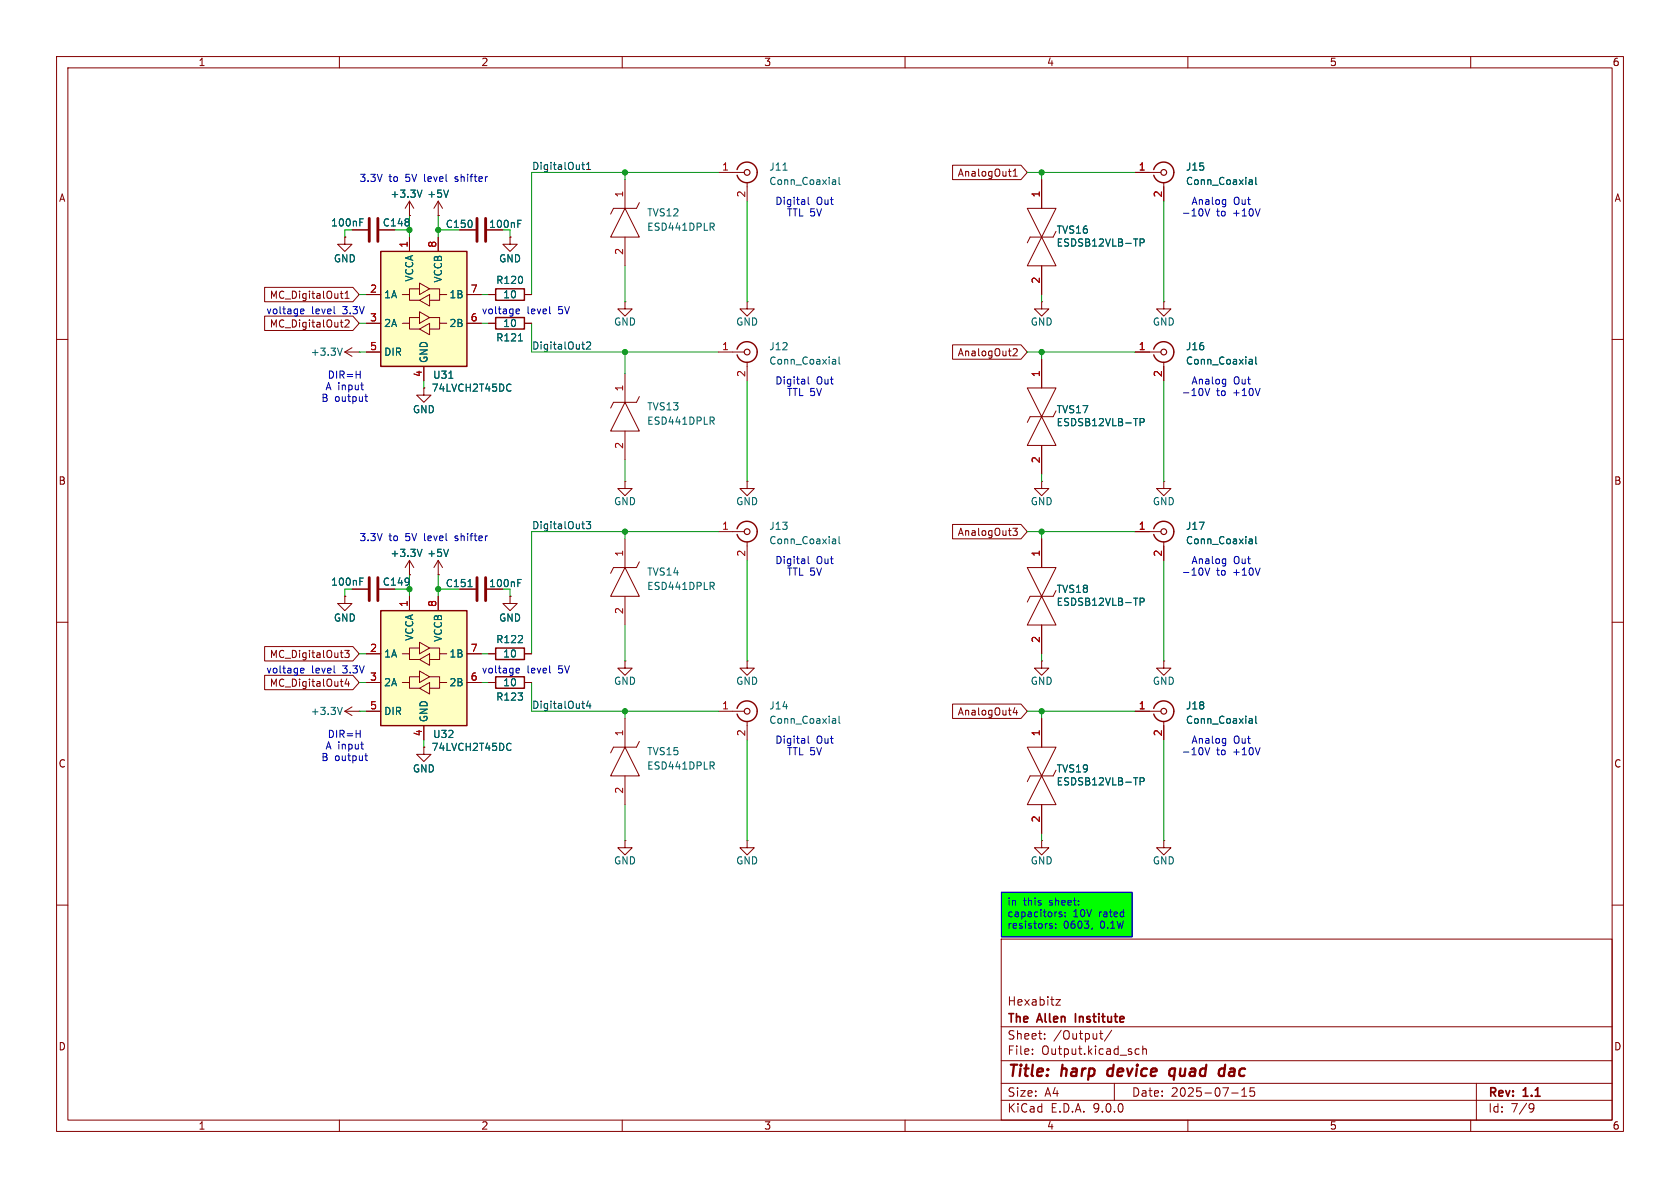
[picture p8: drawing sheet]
<svg xmlns="http://www.w3.org/2000/svg" width="297mm" height="210mm" viewBox="0 0 297 210" stroke-linecap="round" stroke-linejoin="round" font-family="sans-serif">
<g fill="none" stroke="#840000" stroke-width=".18">
<path d="M10 10h277v190h-277zM12 12h273v186h-273zM60 10v2M110 10v2M160 10v2M210 10v2M260 10v2M10 60h2M285 60h2M10 110h2M285 110h2M10 160h2"/>
<path d="M177 166h108v32h-108zM186.7 176.7h.8l-.8 1h.8M285 160h2M60 198v2M110 198v2M160 198v2M177 194.5h108M177 191.5h108M177 187.5h108M177 181.5h108M182.5 186.3v.1M182.5 185.5v.1"/>
<path d="M184.7 183.6v.1M184.7 182.8v.1M194.4 182.7h.6M194.6 182.2v1.3l.4 .2M196.5 182.1l-1.3 2M197 191.5v3M200.8 186.3h.6M200.8 185.5h.6M202 185.5l.2-.1 .4 .1 .1 .9M202 184.9v1.5M210 198v2M217.7 193.2h1.2"/>
<path d="M219.5 193.8h.9M219.5 192.7l.5-.4v1.5M221.7 192.3h-.7v.7l.2-.1h.5l.1 .3-.1 .5-.2 .1-.5-.1M260 198v2M261 191.5v6.5M270.6 195.1l.5 .1a.99 .99 0 0 1-.4 1.4h-.2M271.2 195.7l-.3 .3h-.3"/>
</g>
<path d="M195.9 189.1l-.2 .7 .4 .4M207.7 189a.66 .66 0 0 0-.9 .3l-.1 .5 .1 .3 .2 .1 .6-.1M207.8 188.9l-.3 2M215.9 188.9l.6 .1M216.4 190.1l-.2 .1M216.6 188.2l-.3 2" fill="none" stroke="#840000" stroke-width=".4"/>
<path d="M190.1 179.2v1.5" fill="none" stroke="#840000" stroke-width=".3"/>
<path d="M177 157.7h23.2v7.9h-23.2z" fill="#0f0"/>
<g fill="none" stroke="#840000" stroke-width=".18">
<path d="M72.4 38.1h.1M72.4 35.6l-.8 1.2M72.4 35.6l.8 1.2M72.4 35.6v2.5M110.5 36.8l2.5 5.1h-5.1zM110.5 31.8v5M113 35.8l-.5 1h-4l-.6 1M181.6 36.8h5.1l-2.6 5.1zM184.1 31.8v5M86.4 52.1h1.2M92.7 52.1h1.3M110.5 53.3v1.3h1.3l-1.3 1.3-1.3-1.3h1.3"/>
<path d="M110.5 53.3h.1M110.5 41.9v5.1M184.1 41.9l2.6 5.1h-5.1zM184.1 47v5.1M186.2 41.9h-4.1l-.5 1M110.5 71.1l2.5 5.1h-5.1zM110.5 66v5.1M110.5 76.2v5.1M113 70.1l-.5 1h-4l-.6 1M77.5 99.1l-.8 1.2M77.5 99.1l.7 1.2M77.5 99.1v2.5"/>
<path d="M110.5 85.1v1.3h1.3l-1.3 1.2-1.3-1.2h1.3M110.5 85.1h.1M127 94h4.6M132.1 85.1v1.3h1.2l-1.2 1.2-1.3-1.2h1.3M132.1 85.1h.1M132.1 95.8v3.3M184.1 95.3v5M77.5 101.6h.1M81.3 104.1h2.8M86.4 115.6h1.2M90.2 105.4v1.3h1.2l-1.2 1.3-1.3-1.3h1.3M90.2 105.4h.1"/>
<path d="M92.7 115.6h1.3M181.6 100.3h5.1l-2.6 5.1zM184.1 105.4l2.6 5.1h-5.1zM184.1 110.5v5.1M186.2 105.4h-4.1l-.5 1M205.7 116.8v1.3h1.3l-1.3 1.3-1.2-1.3h1.2M205.7 116.8h.1M61 125.7l1.2 .8M61 125.7h2.5M62.2 125l-1.2 .7M63.5 125.7h.1M86.4 120.7h1.2"/>
<path d="M92.7 120.7h1.3"/>
</g>
<g fill="none" stroke="#006464" stroke-width=".18">
<path d="M74.6 33.6l-.4 1.3M126.1 39.5l.2 .2-.2 .3M125.8 40.1l.5 .6M201.6 42.9l.6-.1 .1-.1-.1-.3-.6-.2v1.3M125.8 74.4l.5 .6M126.1 73.8l.2 .2-.2 .3M79.3 97.1l-.4 1.3M147.3 95.3h.4v.8M147.7 96.1h-.4M147.7 95.6h-.4M148.3 94.9v1l.2 .2M82.7 103.7h.8"/>
<path d="M91.6 103h.4M91.6 102.4h.6M201.6 106.4l.6-.1 .1-.1-.1-.3-.6-.2v1.3M60.5 125l-.4 1.3"/>
</g>
<path d="M87.6 51.1h5.1v2h-5.1zM130.3 93.5a1.81 1.81 0 0 1 2.8-1 1.81 1.81 0 0 1 0 2.9 1.81 1.81 0 0 1-2.8-.9M87.6 114.6h5.1v2h-5.1zM87.6 119.6h5.1v2.1h-5.1z" fill="none" stroke="#840000" stroke-width=".25"/>
<circle cx="132.1" cy="94" r=".51" fill="none" stroke="#840000" stroke-width=".2"/>
<path d="M84.3 102.1v4.1M85.9 102.1v4.1" fill="none" stroke="#840000" stroke-width=".51"/>
<path d="M67.3 44.5h15.2v20.3h-15.2z" fill="#ffffc2"/>
<path d="M204 30a1.82 1.82 0 0 1 2-1.3 1.82 1.82 0 0 1 1.5 1.8M207.5 30.5a1.81 1.81 0 0 1-1.5 1.8 1.81 1.81 0 0 1-2-1.3M67.3 44.5h15.2v20.3h-15.2zM130.3 61.7a1.81 1.81 0 0 1 2.8-1 1.81 1.81 0 0 1 0 3 1.81 1.81 0 0 1-2.8-1" fill="none" stroke="#840000" stroke-width=".25"/>
<g fill="none" stroke="#840000" stroke-width=".18">
<path d="M77.5 38.1h.1M77.5 35.6v2.5M77.5 35.6l-.8 1.2M77.5 35.6l.7 1.2M200.7 30.5h4.5M205.7 32.3v3.3M64.8 52.1h2.5M64.8 57.2h2.5M71.1 52.1h1.3v1h1.8M71.1 57.2h1.3v1h1.8M72.4 41.9v2.6M74.2 51.1h-1.8v1"/>
<path d="M74.2 56.1h-1.8v1.1M74.2 50l1.7 1.1-1.7 1zM74.2 55.1l1.7 1-1.7 1.1zM74.2 53.1l1.7-1v2zM74.2 58.2l1.7-1v2zM75.9 51.1h1.8v1h1.3M75.9 56.1h1.8v1.1h1.3M77.5 41.9v2.6M77.7 52.1v1h-1.8M77.7 57.2v1h-1.8M82.5 52.1h2.6M82.5 57.2h2.6"/>
<path d="M184.1 53.3v1.3h1.3l-1.3 1.3-1.2-1.3h1.2M184.1 53.3h.1M205.7 53.3v1.3h1.3l-1.3 1.3-1.2-1.3h1.2M205.7 53.3h.1M64.8 62.2h2.5M74.9 64.8v2.5M127 62.2h4.6M132.1 64v3.3M72.4 99.1v2.5M72.4 99.1l-.8 1.2M72.4 99.1l.8 1.2M62.2 104.1h2.8"/>
<path d="M72.4 101.6h.1"/>
</g>
<g fill="none" stroke="#006464" stroke-width=".18">
<path d="M79.3 33.6l-.4 1.3M221 31.8h.2l.2 .2v.6M221.4 32.6h-.4M221.4 32.1h-.4M222 31.4v1l.2 .2M79.3 66.9h.8M90 67.9l.3 .1M90.3 69l-.3 .2M147.3 63.5l.4 .1v.8M147.7 64.3l-.4 .1M147.7 63.8l-.4 .1M148.3 63.1v1.1l.2 .2"/>
<path d="M74.6 97.1l-.4 1.3M63.6 102.8h.4M63.6 102.2h.6"/>
</g>
<g fill="none" stroke="#840000" stroke-width=".2">
<circle cx="205.7" cy="30.5" r=".51"/>
<circle cx="132.1" cy="62.2" r=".51"/>
</g>
<path d="M65.3 102.1v4.1M66.8 102.1v4.1" fill="none" stroke="#840000" stroke-width=".51"/>
<path d="M67.3 108h15.2v20.3h-15.2z" fill="#ffffc2"/>
<path d="M130.3 30a1.81 1.81 0 0 1 2.8-1 1.81 1.81 0 0 1 0 2.9 1.81 1.81 0 0 1-2.8-.9M87.6 56.1h5.1v2.1h-5.1zM204 61.7a1.82 1.82 0 0 1 2-1.3 1.82 1.82 0 0 1 1.5 1.8M207.5 62.2a1.81 1.81 0 0 1-1.5 1.8 1.81 1.81 0 0 1-2-1.3M204 93.5a1.82 1.82 0 0 1 2-1.3 1.82 1.82 0 0 1 1.5 1.8M207.5 94a1.81 1.81 0 0 1-1.5 1.8 1.81 1.81 0 0 1-2-1.3M67.3 108h15.2v20.3h-15.2zM130.3 125.2a1.81 1.81 0 0 1 2.8-1 1.81 1.81 0 0 1 0 3 1.81 1.81 0 0 1-2.8-1M204 125.2a1.82 1.82 0 0 1 2-1.3 1.82 1.82 0 0 1 1.5 1.8M207.5 125.7a1.81 1.81 0 0 1-1.5 1.8 1.81 1.81 0 0 1-2-1.3" fill="none" stroke="#840000" stroke-width=".25"/>
<g fill="none" stroke="#840000" stroke-width=".18">
<path d="M72.4 38.1h.1M77.5 38.1h.1M127 30.5h4.6M132.1 32.3v3.3M168.4 29.2h12.1l1.1 1.3-1.1 1.3h-12.1zM179.1 31.2h.7M179.1 30.2l.4-.3v1.3M184.1 31.8v5M200.7 30.5h2.5M205.7 33v2.6M46.8 55.9h15.6l1.1 1.3-1.1 1.2h-15.6zM46.8 50.8h15.6l1.1 1.3-1.1 1.2h-15.6z"/>
<path d="M60.2 57h.4M60.2 51.9h.4M60.3 52.6l.3 .1M60.5 57.8h.1M61 41.9v1.3h1.2l-1.2 1.3-1.3-1.3h1.3M61 41.9h.1M61 56.7l.5-.1 .2 .3-.8 .9h.8M61 52.7h.7M61 51.8l.4-.3v1.2M62.2 40.6h2.8M64.8 57.2h2.5M64.8 52.1h2.5"/>
<path d="M72.4 41.9v2.6M77.5 41.9v2.6M81.3 40.6h2.8M82.5 57.2h2.6M82.5 52.1h2.6M86.4 57.2h1.2M86.4 52.1h1.2M90.2 41.9v1.3h1.2l-1.2 1.3-1.3-1.3h1.3M90.2 41.9h.1M92.7 57.2h1.3M92.7 52.1h1.3M132.1 53.3v1.3h1.2l-1.2 1.3-1.3-1.3h1.3"/>
<path d="M132.1 53.3h.1M184.1 47v5.1M61 62.2h2.5M61 62.2l1.2 .8M62.2 61.5l-1.2 .7M63.5 62.2h.1M64.8 62.2h2.5M74.9 68.6v1.3h1.3l-1.3 1.2-1.2-1.2h1.2M74.9 68.6h.1M74.9 64.8v2.5M168.4 61h12.1l1.1 1.2-1.1 1.3h-12.1zM179.1 61.8l.5-.2 .2 .4-.7 .9h.7"/>
<path d="M181.6 68.6h5.1l-2.6 5.1zM184.1 73.7l2.6 5h-5.1zM184.1 63.5v5.1M184.1 78.7v5.1M186.2 73.7h-4.1l-.5 1M200.7 62.2h4.5M205.7 64v3.3M110.5 95.3v5M113 99.3l-.5 1h-4l-.6 1M168.4 92.7h12.1l1.1 1.3-1.1 1.3h-12.1zM179.1 93.4h.7l-.4 .5 .4 .1v.5l-.2 .2-.5-.1M184.1 85.1v1.3h1.3l-1.3 1.2-1.2-1.2h1.2"/>
<path d="M184.1 85.1h.1M184.1 95.3v5M200.7 94h4.5M205.7 85.1v1.3h1.3l-1.3 1.2-1.2-1.2h1.2M205.7 85.1h.1M205.7 95.8v3.3M46.8 119.4h15.6l1.1 1.3-1.1 1.2h-15.6zM46.8 114.3h15.6l1.1 1.3-1.1 1.2h-15.6zM60.2 115.4h.4M60.5 116.2h.1M60.9 115h.8l-.4 .5 .4 .1v.5l-.2 .1-.6-.1M61 105.4v1.3h1.2l-1.2 1.3-1.3-1.3h1.3"/>
<path d="M61 105.4h.1M61.3 120l-.3 .9h.8M62.2 104.1h2.8M64.8 115.6h2.5M71.1 115.6h1.3v1h1.8M72.4 101.6h.1M72.4 105.4v2.6M74.2 114.6h-1.8v1M74.2 119.6h-1.8v1.1M74.2 113.5l1.7 1.1-1.7 1zM74.2 118.6l1.7 1-1.7 1.1zM74.2 116.6l1.7-1v2z"/>
<path d="M75.9 114.6h1.8v1h1.3M75.9 119.6h1.8v1.1h1.3M77.5 101.6h.1M77.5 105.4v2.6M77.7 115.6v1h-1.8M81.3 104.1h2.8M82.5 115.6h2.6M86.4 115.6h1.2M90.2 105.4h.1M92.7 115.6h1.3M110.5 116.8v1.3h1.3l-1.3 1.3-1.3-1.3h1.3M110.5 116.8h.1"/>
<path d="M110.5 100.3l2.5 5.1h-5.1zM110.5 105.4v5.1M132.1 116.8v1.3h1.2l-1.2 1.3-1.3-1.3h1.3M132.1 116.8h.1M184.1 116.8v1.3h1.3l-1.3 1.3-1.2-1.3h1.2M184.1 116.8h.1M184.1 110.5v5.1M60.2 120.5h.4M60.5 121.3h.1M61.6 120.5v.8M64.8 120.7h2.5M64.8 125.7h2.5"/>
<path d="M71.1 120.7h1.3v1h1.8M74.2 121.7l1.7-1v2zM74.9 132.1v1.3h1.3l-1.3 1.2-1.2-1.2h1.2M74.9 132.1h.1M74.9 128.3v2.5M77.7 120.7v1h-1.8M82.5 120.7h2.6M86.4 120.7h1.2M92.7 120.7h1.3M110.5 132.1l2.5 5.1h-5.1zM110.5 127v5.1M110.5 137.2v5"/>
<path d="M113 131.1l-.5 1h-4l-.6 1M127 125.7h4.6M132.1 127.5v3.3M168.4 124.5h12.1l1.1 1.2-1.1 1.3h-12.1zM179.4 125.1l-.3 .9h.8M179.7 125.6v.8M181.6 132.1h5.1l-2.6 5.1zM184.1 137.2l2.6 5h-5.1zM184.1 127v5.1M186.2 137.2h-4.1l-.5 1M200.7 125.7h4.5M205.7 127.5v3.3"/>
<path d="M110.5 148.6v1.3h1.3l-1.3 1.2-1.3-1.2h1.3M110.5 148.6h.1M132.1 148.6v1.3h1.2l-1.2 1.2-1.3-1.2h1.3M132.1 148.6h.1M184.1 148.6v1.3h1.3l-1.3 1.2-1.2-1.2h1.2M184.1 148.6h.1M184.1 142.2v5.1M205.7 148.6v1.3h1.3l-1.3 1.2-1.2-1.2h1.2M205.7 148.6h.1"/>
</g>
<g fill="none" stroke="#006464" stroke-width=".18">
<path d="M63.6 39.3h.4M63.6 38.7h.6M74.6 33.6l-.4 1.3M79.3 33.6l-.4 1.3M91.6 39.5h.4M91.6 38.9h.6M138.4 30.1h.7M147.3 31.8h.4v.8M147.7 32.6h-.4M147.7 32.1h-.4M148.3 31.4v1l.2 .2M221 31.8h.2l.2 .2v.6"/>
<path d="M221.4 32.6h-.4M221.4 32.1h-.4M222 31.4v1l.2 .2M201.6 42.9l.6-.1 .1-.1-.1-.3-.6-.2v1.3M60.5 61.5l-.4 1.3M79.3 66.9h.8M90 67.9l.3 .1M90.3 69l-.3 .2M91.7 60.3h.7M201.6 74.7l.6-.1 .1-.2-.1-.3-.6-.1v1.3M221 63.5h.2l.2 .2v.7M221.4 64.3l-.4 .1"/>
<path d="M221.4 63.8l-.4 .1M222 63.1v1.1l.2 .2M74.6 97.1l-.4 1.3M79.3 97.1l-.4 1.3M221 95.3h.2l.2 .2v.6M221.4 96.1h-.4M221.4 95.6h-.4M222 94.9v1l.2 .2M63.6 102.8h.4M63.6 102.2h.6M82.7 103.7h.8M91.6 103h.4"/>
<path d="M91.6 102.4h.6M125.8 103.6l.5 .6M126.1 103l.2 .2-.2 .3M201.6 106.4l.6-.1 .1-.1-.1-.3-.6-.2v1.3M90 131.4l.3 .1M90.3 132.5l-.3 .2M125.8 135.4l.5 .6M126.1 134.8l.2 .1-.2 .4M147.3 127l.4 .1v.8M147.7 127.8l-.4 .1M147.7 127.3l-.4 .1M148.3 126.6v1.1l.2 .2"/>
<path d="M201.6 138.2l.6-.1 .1-.2-.1-.3-.6-.1v1.3M221 127h.2l.2 .2v.7M221.4 127.8l-.4 .1M221.4 127.3l-.4 .1M222 126.6v1.1l.2 .2"/>
</g>
<g fill="none" stroke="#840000" stroke-width=".2">
<circle cx="132.1" cy="30.5" r=".51"/>
<circle cx="205.7" cy="62.2" r=".51"/>
<circle cx="205.7" cy="94" r=".51"/>
<circle cx="132.1" cy="125.7" r=".51"/>
<circle cx="205.7" cy="125.7" r=".51"/>
</g>
<path d="M65.3 38.6v4.1M66.8 38.6v4.1M84.3 38.6v4.1M85.9 38.6v4.1" fill="none" stroke="#840000" stroke-width=".51"/>
<g fill="none" stroke="#0f0f0f" stroke-width=".18">
<path d="M102.8 29.1h.5M103 28.7v1.1l.3 .2M103.7 30h.7M103.7 29.1l.4-.4v1.3M102.8 60.9h.5M103.2 61.7h.1M103.7 60.6l.5-.2 .2 .4-.8 .9h.8M102.8 92.6h.5M103.2 93.5h.1M103.6 92.2h.8l-.4 .5 .4 .1v.5l-.2 .2-.6-.2M102.8 124.4h.5M103.2 125.2h.1"/>
<path d="M104 123.9l-.3 .9h.8M104.3 124.4v.8"/>
</g>
<g fill="none" stroke="#009600" stroke-width=".18">
<path d="M72.4 38.1v3.8M77.5 38.1v3.8M110.5 30.5v1.3M127 30.5h-33v21.6M132.1 35.6v17.7M181.6 30.5h19.1M184.1 30.5v1.3M205.7 35.6v17.7M61 40.6v1.3M63.5 52.1h1.3M63.5 57.2h1.3M69.8 40.6h2.6"/>
<path d="M77.5 40.6h3.8M85.1 52.1h1.3M85.1 57.2h1.3M90.2 40.6v1.3M94 57.2v5h33M110.5 47v6.3M184.1 52.1v1.2M63.5 62.2h1.3M74.9 67.3v1.3M110.5 62.2v3.8M132.1 67.3v17.8M181.6 62.2h19.1"/>
<path d="M184.1 62.2v1.3M205.7 67.3v17.8M110.5 81.3v3.8M110.5 94v1.3M127 94h-33v21.6M132.1 99.1v17.7M181.6 94h19.1M184.1 83.8v1.3M184.1 94v1.3M205.7 99.1v17.7M61 104.1v1.3M63.5 115.6h1.3"/>
<path d="M69.8 104.1h2.6M72.4 101.6v3.8M77.5 101.6v3.8M77.5 104.1h3.8M85.1 115.6h1.3M90.2 104.1v1.3M110.5 110.5v6.3M184.1 115.6v1.2M63.5 125.7h1.3M63.5 120.7h1.3M74.9 130.8v1.3M85.1 120.7h1.3"/>
<path d="M94 120.7v5h33M110.5 125.7v1.3M132.1 130.8v17.8M181.6 125.7h19.1M184.1 125.7v1.3M205.7 130.8v17.8M110.5 142.2v6.4M184.1 147.3v1.3"/>
</g>
<g fill="none" stroke="#0000c2" stroke-width=".18">
<path d="M142.9 34.9v1.1l.2 .1M213 36.9l.5 1.3 .4-1.3M216.3 35.3l.4 .1M216.7 35.3v1l-.3 .3M216.7 36.1h-.4M53.2 54.7l.4-.1 .1 .3-.6 .1M53.2 55.4h.5M59.1 55.4l.1 .1M91.3 54.7l.4-.1 .1 .3-.6 .1M91.3 55.4h.5M97.2 55.4l.1 .1M63 66.2h.7"/>
<path d="M63.7 65.6v1.3M63.8 68.1h.5M64 68.8l.3 .1M64.5 70.1h.5M64.7 69.7v1.1l.3 .2M142.9 66.6v1.1l.2 .2M213 68.7l.5 1.2 .4-1.2M216.3 67l.4 .1M216.7 67v1.1l-.3 .2M216.7 67.8l-.4 .1M142.9 98.4v1.1l.2 .1M216.3 98.8l.4 .1"/>
<path d="M216.7 98.8v1l-.3 .3M216.7 99.6h-.4M53.2 118.9h.5M53.2 118.2l.4-.1 .1 .3-.6 .1M59.1 118.9l.1 .1M91.3 118.9h.5M91.3 118.2l.4-.1 .1 .3-.6 .1M97.2 118.9l.1 .1M213 100.4l.5 1.3 .4-1.3M63 129.7h.7M63.7 129.1v1.3M63.8 131.6h.5"/>
<path d="M64 132.3l.3 .1M64.5 133.6h.5M64.7 133.2v1.1l.3 .2M142.9 130.1v1.1l.2 .2M213 132.2l.5 1.2 .4-1.2M216.3 130.5l.4 .1M216.7 130.5v1.1l-.3 .2M216.7 131.3l-.4 .1M177 157.7h23.2v7.9h-23.2zM185.6 163.6l.4 .1 .1 .2-.2 .2-.4-.1M186.6 164v.1M187.7 161.3l-.3-.1-.2 .2 .1 .2 .4 .1v.3h-.5"/>
<path d="M188.3 161.9v.2M188.3 161.3v.1M193.1 164l-.1 .3"/>
</g>
<g fill="#009600" stroke="#009600" stroke-width=".18">
<circle cx="110.5" cy="62.2" r=".46"/>
<circle cx="184.1" cy="62.2" r=".46"/>
<circle cx="110.5" cy="94" r=".46"/>
<circle cx="184.1" cy="30.5" r=".46"/>
<circle cx="110.5" cy="125.7" r=".46"/>
<circle cx="77.5" cy="104.1" r=".46"/>
<circle cx="110.5" cy="30.5" r=".46"/>
<circle cx="72.4" cy="40.6" r=".46"/>
<circle cx="77.5" cy="40.6" r=".46"/>
<circle cx="184.1" cy="125.7" r=".46"/>
<circle cx="184.1" cy="94" r=".46"/>
<circle cx="72.4" cy="104.1" r=".46"/>
</g>
<g font-size="2.8" fill="#840000">
<text x="178" y="190.9">Title:</text>
<text x="187.7" y="190.9">harp</text>
<text x="196.6" y="190.9">device</text>
<text x="208.4" y="190.9">quad</text>
<text x="218" y="190.9">dac</text>
</g>
<g font-size="2.1" fill="#840000">
<text x="178" y="178">Hexabitz</text>
<text x="178" y="184">Sheet:</text>
<text x="178" y="181.2">The</text>
<text x="183.5" y="181.2">Allen</text>
<text x="186.2" y="184">/Output/</text>
<text x="190.8" y="181.2">Institute</text>
<text x="178" y="186.7">File:</text>
<text x="184.1" y="186.7">Output.kicad_sch</text>
<text x="178" y="196.9">KiCad</text>
<text x="178" y="194.1">Size:</text>
<text x="184.7" y="194.1">A4</text>
<text x="185.7" y="196.9">E.D.A.</text>
<text x="193.3" y="196.9">9.0.0</text>
<text x="200" y="194.1">Date:</text>
<text x="207" y="194.1">2025-07-15</text>
<text x="263" y="194.3">Rev:</text>
<text x="263" y="196.9">Id:</text>
<text x="267.1" y="196.9">7/9</text>
<text x="269.4" y="194.3">1.1</text>
</g>
<g font-size="1.8" fill="#840000">
<text x="35" y="11.9">1</text>
<text x="85" y="11.9">2</text>
<text x="135" y="11.9">3</text>
<text x="185" y="11.9">4</text>
<text x="235" y="11.9">5</text>
<text x="285" y="11.9">6</text>
<text x="10.3" y="35.9">A</text>
<text x="169.2" y="31.4">AnalogOut1</text>
<text x="285.3" y="35.9">A</text>
<text x="67.6" y="40.2">C148</text>
<text x="86.4" y="40.5">100nF</text>
<text x="47.6" y="53">MC_DigitalOut1</text>
<text x="47.6" y="58.1">MC_DigitalOut2</text>
<text x="169.2" y="63.2">AnalogOut2</text>
<text x="10.3" y="85.9">B</text>
<text x="285.3" y="85.9">B</text>
<text x="169.2" y="94.9">AnalogOut3</text>
<text x="67.6" y="103.7">C149</text>
<text x="86.4" y="104">100nF</text>
<text x="47.6" y="116.5">MC_DigitalOut3</text>
<text x="47.6" y="121.6">MC_DigitalOut4</text>
<text x="169.2" y="126.7">AnalogOut4</text>
<text x="10.3" y="135.9">C</text>
<text x="285.3" y="135.9">C</text>
<text x="10.3" y="185.9">D</text>
<text x="285.3" y="185.9">D</text>
<text x="35" y="199.9">1</text>
<text x="85" y="199.9">2</text>
<text x="135" y="199.9">3</text>
<text x="185" y="199.9">4</text>
<text x="235" y="199.9">5</text>
<text x="285" y="199.9">6</text>
</g>
<g font-size="1.8" fill="#0000c2">
<text x="63.5" y="32.4">3.3V</text>
<text x="68.7" y="32.4">to</text>
<text x="71.8" y="32.4">5V</text>
<text x="75.3" y="32.4">level</text>
<text x="80.9" y="32.4">shifter</text>
<text x="137" y="36.4">Digital</text>
<text x="139" y="38.5">TTL 5V</text>
<text x="144.3" y="36.4">Out</text>
<text x="208.8" y="38.5">-10V</text>
<text x="210.5" y="36.4">Analog</text>
<text x="215.1" y="38.5">to</text>
<text x="218.1" y="36.4">Out</text>
<text x="218.1" y="38.5">+10V</text>
<text x="47" y="55.6">voltage</text>
<text x="55.1" y="55.6">level</text>
<text x="60.7" y="55.6">3.3V</text>
<text x="85.1" y="55.6">voltage</text>
<text x="93.2" y="55.6">level</text>
<text x="98.8" y="55.6">5V</text>
<text x="56.7" y="71.2">B</text>
<text x="57.4" y="69.2">A input</text>
<text x="57.8" y="67.1">DIR=H</text>
<text x="59.2" y="71.2">output</text>
<text x="137" y="68.2">Digital</text>
<text x="139" y="70.2">TTL 5V</text>
<text x="144.3" y="68.2">Out</text>
<text x="208.8" y="70.2">-10V</text>
<text x="210.5" y="68.2">Analog</text>
<text x="215.1" y="70.2">to</text>
<text x="218.1" y="68.2">Out</text>
<text x="218.1" y="70.2">+10V</text>
<text x="63.5" y="95.9">3.3V</text>
<text x="68.7" y="95.9">to</text>
<text x="71.8" y="95.9">5V</text>
<text x="75.3" y="95.9">level</text>
<text x="80.9" y="95.9">shifter</text>
<text x="137" y="99.9">Digital</text>
<text x="139" y="102">TTL 5V</text>
<text x="144.3" y="99.9">Out</text>
<text x="208.8" y="102">-10V</text>
<text x="210.5" y="99.9">Analog</text>
<text x="215.1" y="102">to</text>
<text x="218.1" y="99.9">Out</text>
<text x="218.1" y="102">+10V</text>
<text x="47" y="119.1">voltage</text>
<text x="55.1" y="119.1">level</text>
<text x="60.7" y="119.1">3.3V</text>
<text x="85.1" y="119.1">voltage</text>
<text x="93.2" y="119.1">level</text>
<text x="98.8" y="119.1">5V</text>
<text x="57.8" y="130.6">DIR=H</text>
<text x="137" y="131.7">Digital</text>
<text x="144.3" y="131.7">Out</text>
<text x="210.5" y="131.7">Analog</text>
<text x="218.1" y="131.7">Out</text>
<text x="56.7" y="134.7">B</text>
<text x="57.4" y="132.7">A input</text>
<text x="59.2" y="134.7">output</text>
<text x="139" y="133.7">TTL 5V</text>
<text x="208.8" y="133.7">-10V</text>
<text x="215.1" y="133.7">to</text>
<text x="218.1" y="133.7">+10V</text>
<text x="178" y="160.4">in</text>
<text x="180.9" y="160.4">this</text>
<text x="185.6" y="160.4">sheet:</text>
<text x="178" y="162.5">capacitors:</text>
<text x="178" y="164.5">resistors:</text>
<text x="188" y="164.5">0603,</text>
<text x="189.7" y="162.5">10V</text>
<text x="194.4" y="162.5">rated</text>
<text x="194.6" y="164.5">0.1W</text>
</g>
<g font-size="1.8" fill="#006464">
<text x="68.9" y="35.2">+3.3V</text>
<text x="75.4" y="35.2">+5V</text>
<text x="135.9" y="32.9">Conn_Coaxial</text>
<text x="135.9" y="30.4">J11</text>
<text x="209.6" y="32.9">Conn_Coaxial</text>
<text x="209.6" y="30.4">J15</text>
<text x="58.4" y="40.2">100nF</text>
<text x="78.7" y="40.5">C150</text>
<text x="114.3" y="38.5">TVS12</text>
<text x="114.3" y="41">ESD441DPLR</text>
<text x="186.7" y="41.5">TVS16</text>
<text x="58.9" y="46.6">GND</text>
<text x="88.1" y="46.6">GND</text>
<text x="186.7" y="43.8">ESDSB12VLB-TP</text>
<text x="67.8" y="52.9">1A</text>
<text x="73.3" y="49.9" transform="rotate(-90 73.3 49.9)">VCCA</text>
<text x="78.3" y="50.1" transform="rotate(-90 78.3 50.1)">VCCB</text>
<text x="79.4" y="52.9">1B</text>
<text x="87.6" y="50.4">R120</text>
<text x="88.9" y="52.9">10</text>
<text x="67.8" y="58">2A</text>
<text x="79.4" y="58">2B</text>
<text x="88.9" y="58">10</text>
<text x="108.5" y="57.8">GND</text>
<text x="130" y="57.8">GND</text>
<text x="182.1" y="57.8">GND</text>
<text x="203.7" y="57.8">GND</text>
<text x="54.8" y="63.1">+3.3V</text>
<text x="67.8" y="63.1">DIR</text>
<text x="75.8" y="64.3" transform="rotate(-90 75.8 64.3)">GND</text>
<text x="87.6" y="60.6">R121</text>
<text x="135.9" y="64.7">Conn_Coaxial</text>
<text x="135.9" y="62.1">J12</text>
<text x="209.6" y="64.7">Conn_Coaxial</text>
<text x="209.6" y="62.1">J16</text>
<text x="76.2" y="69.4">74LVCH2T45DC</text>
<text x="76.5" y="67.2">U31</text>
<text x="72.9" y="73.3">GND</text>
<text x="114.3" y="72.7">TVS13</text>
<text x="114.3" y="75.3">ESD441DPLR</text>
<text x="186.7" y="73.3">TVS17</text>
<text x="186.7" y="75.5">ESDSB12VLB-TP</text>
<text x="108.5" y="89.5">GND</text>
<text x="130" y="89.5">GND</text>
<text x="182.1" y="89.5">GND</text>
<text x="203.7" y="89.5">GND</text>
<text x="135.9" y="93.9">J13</text>
<text x="209.6" y="93.9">J17</text>
<text x="68.9" y="98.7">+3.3V</text>
<text x="75.4" y="98.7">+5V</text>
<text x="114.3" y="102">TVS14</text>
<text x="135.9" y="96.4">Conn_Coaxial</text>
<text x="209.6" y="96.4">Conn_Coaxial</text>
<text x="58.4" y="103.7">100nF</text>
<text x="78.7" y="104">C151</text>
<text x="114.3" y="104.5">ESD441DPLR</text>
<text x="186.7" y="105">TVS18</text>
<text x="186.7" y="107.3">ESDSB12VLB-TP</text>
<text x="58.9" y="110.1">GND</text>
<text x="73.3" y="113.4" transform="rotate(-90 73.3 113.4)">VCCA</text>
<text x="78.3" y="113.6" transform="rotate(-90 78.3 113.6)">VCCB</text>
<text x="87.6" y="113.9">R122</text>
<text x="88.1" y="110.1">GND</text>
<text x="67.8" y="116.4">1A</text>
<text x="79.4" y="116.4">1B</text>
<text x="88.9" y="116.4">10</text>
<text x="67.8" y="121.5">2A</text>
<text x="79.4" y="121.5">2B</text>
<text x="87.6" y="124.1">R123</text>
<text x="88.9" y="121.5">10</text>
<text x="108.5" y="121.3">GND</text>
<text x="130" y="121.3">GND</text>
<text x="135.9" y="125.6">J14</text>
<text x="182.1" y="121.3">GND</text>
<text x="203.7" y="121.3">GND</text>
<text x="209.6" y="125.6">J18</text>
<text x="54.8" y="126.6">+3.3V</text>
<text x="67.8" y="126.6">DIR</text>
<text x="75.8" y="127.8" transform="rotate(-90 75.8 127.8)">GND</text>
<text x="76.5" y="130.7">U32</text>
<text x="135.9" y="128.2">Conn_Coaxial</text>
<text x="209.6" y="128.2">Conn_Coaxial</text>
<text x="72.9" y="136.8">GND</text>
<text x="76.2" y="132.9">74LVCH2T45DC</text>
<text x="114.3" y="133.7">TVS15</text>
<text x="114.3" y="136.2">ESD441DPLR</text>
<text x="186.7" y="136.8">TVS19</text>
<text x="186.7" y="139">ESDSB12VLB-TP</text>
<text x="108.5" y="153">GND</text>
<text x="130" y="153">GND</text>
<text x="182.1" y="153">GND</text>
<text x="203.7" y="153">GND</text>
</g>
<g font-size="1.8" fill="#0f0f0f">
<text x="94" y="30.1">DigitalOut1</text>
<text x="94" y="61.9">DigitalOut2</text>
<text x="94" y="93.6">DigitalOut3</text>
<text x="94" y="125.4">DigitalOut4</text>
</g>
<g font-size="1.8" fill="#a90000">
<text x="110.2" y="35" transform="rotate(-90 110.2 35)">1</text>
<text x="127.6" y="30.2">1</text>
<text x="131.8" y="35" transform="rotate(-90 131.8 35)">2</text>
<text x="183.9" y="35" transform="rotate(-90 183.9 35)">1</text>
<text x="201.2" y="30.2">1</text>
<text x="205.5" y="35" transform="rotate(-90 205.5 35)">2</text>
<text x="72.1" y="43.9" transform="rotate(-90 72.1 43.9)">1</text>
<text x="77.2" y="43.9" transform="rotate(-90 77.2 43.9)">8</text>
<text x="110.2" y="45.2" transform="rotate(-90 110.2 45.2)">2</text>
<text x="65.3" y="51.8">2</text>
<text x="83.1" y="51.8">7</text>
<text x="183.9" y="50.2" transform="rotate(-90 183.9 50.2)">2</text>
<text x="65.3" y="56.9">3</text>
<text x="83.1" y="56.9">6</text>
<text x="65.3" y="62">5</text>
<text x="127.6" y="62">1</text>
<text x="201.2" y="62">1</text>
<text x="74.7" y="66.7" transform="rotate(-90 74.7 66.7)">4</text>
<text x="110.2" y="69.3" transform="rotate(-90 110.2 69.3)">1</text>
<text x="131.8" y="66.7" transform="rotate(-90 131.8 66.7)">2</text>
<text x="183.9" y="66.7" transform="rotate(-90 183.9 66.7)">1</text>
<text x="205.5" y="66.7" transform="rotate(-90 205.5 66.7)">2</text>
<text x="110.2" y="79.4" transform="rotate(-90 110.2 79.4)">2</text>
<text x="183.9" y="82" transform="rotate(-90 183.9 82)">2</text>
<text x="127.6" y="93.7">1</text>
<text x="201.2" y="93.7">1</text>
<text x="110.2" y="98.5" transform="rotate(-90 110.2 98.5)">1</text>
<text x="131.8" y="98.5" transform="rotate(-90 131.8 98.5)">2</text>
<text x="183.9" y="98.5" transform="rotate(-90 183.9 98.5)">1</text>
<text x="205.5" y="98.5" transform="rotate(-90 205.5 98.5)">2</text>
<text x="72.1" y="107.4" transform="rotate(-90 72.1 107.4)">1</text>
<text x="77.2" y="107.4" transform="rotate(-90 77.2 107.4)">8</text>
<text x="110.2" y="108.7" transform="rotate(-90 110.2 108.7)">2</text>
<text x="183.9" y="113.7" transform="rotate(-90 183.9 113.7)">2</text>
<text x="65.3" y="115.3">2</text>
<text x="83.1" y="115.3">7</text>
<text x="65.3" y="120.4">3</text>
<text x="65.3" y="125.5">5</text>
<text x="83.1" y="120.4">6</text>
<text x="127.6" y="125.5">1</text>
<text x="201.2" y="125.5">1</text>
<text x="74.7" y="130.2" transform="rotate(-90 74.7 130.2)">4</text>
<text x="110.2" y="130.2" transform="rotate(-90 110.2 130.2)">1</text>
<text x="131.8" y="130.2" transform="rotate(-90 131.8 130.2)">2</text>
<text x="183.9" y="130.2" transform="rotate(-90 183.9 130.2)">1</text>
<text x="205.5" y="130.2" transform="rotate(-90 205.5 130.2)">2</text>
<text x="110.2" y="140.4" transform="rotate(-90 110.2 140.4)">2</text>
<text x="183.9" y="145.5" transform="rotate(-90 183.9 145.5)">2</text>
</g>
</svg>
